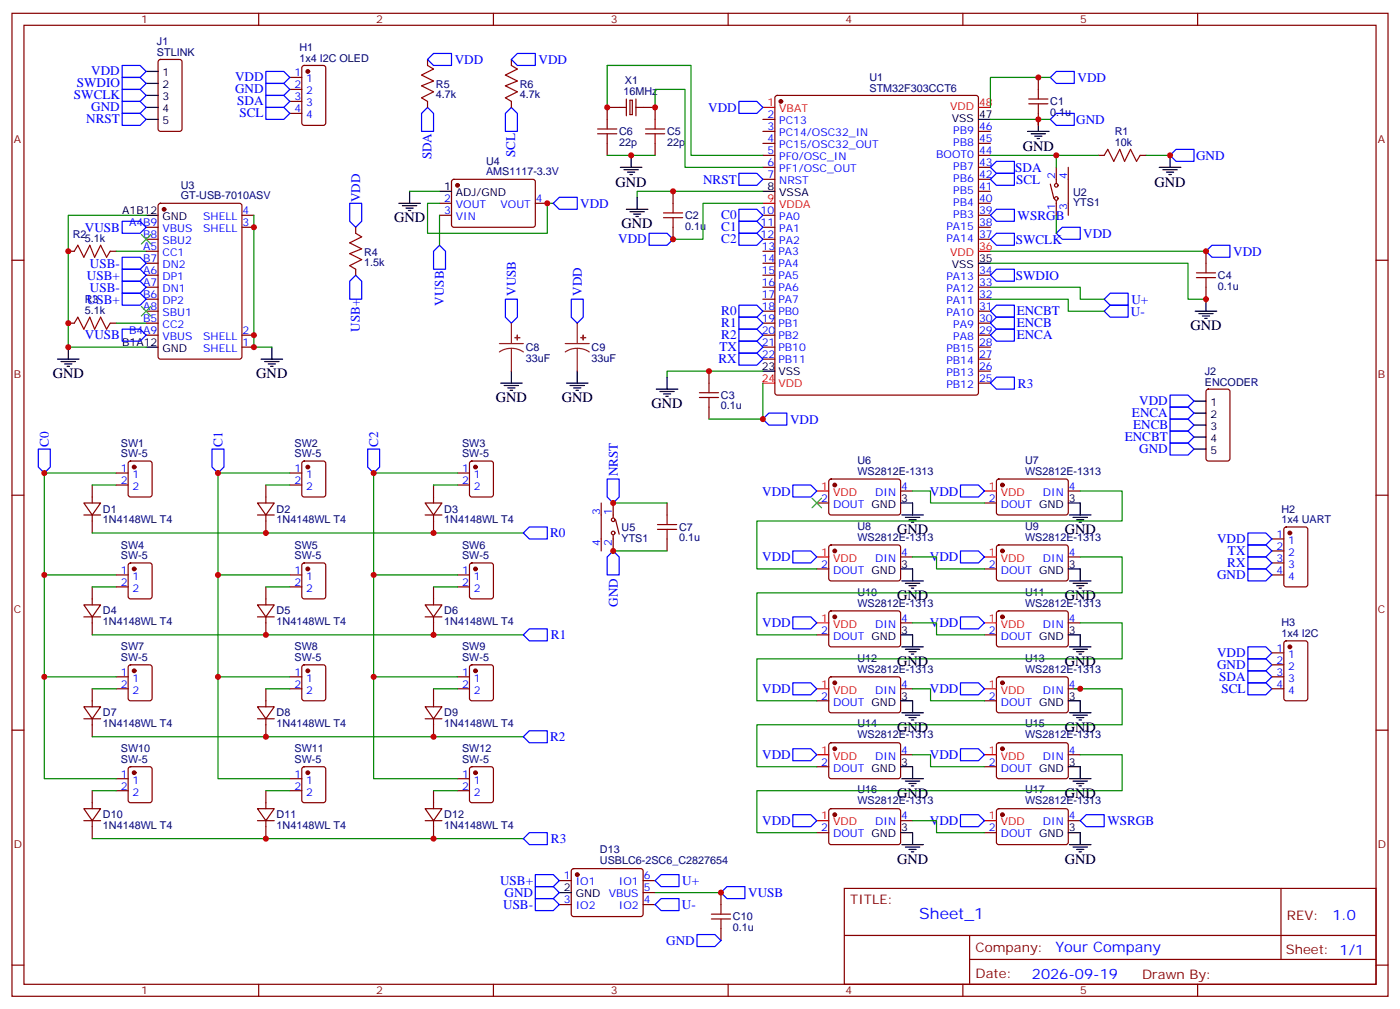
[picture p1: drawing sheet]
<svg xmlns="http://www.w3.org/2000/svg" width="412mm" height="297mm" viewBox="0 0 412 297" stroke-linecap="round" stroke-linejoin="round" font-family="sans-serif">
<g fill="none" stroke="#870000" stroke-width=".35">
<path d="M3.5 3.9h405.4v289.3h-405.4zM7.1 7.4h398.2v282.3h-398.2zM46.8 17.7l.5-.2h5.6l.7 .4v20.1l-.4 .6-5.9 .1-.7-.5v-20zM76.2 3.9v3.5M89.1 19.5l.5-.2h5.6l.7 .4 .1 16.5-.5 .6-5.9 .1-.6-.5-.1-16.4zM125.9 17.5v1.8M145.3 3.9v3.5M150.6 17.5v1.8M214.5 3.9v3.5M283.6 3.9v3.5M352.8 3.9v3.5M85.4 22.8h3.5"/>
<path d="M85.4 26.3h3.5M85.4 29.8h3.5M85.4 33.4h3.5M125.9 29.8v1.8M150.6 29.8v1.8M184.5 31.6h-5.6v3.5M184.5 29.1v5M185.6 29.5h.7v4.2h-.7zM187.3 31.6h5.7v3.5M187.3 29.1v5M224.7 35.1h3.5M224.7 38.7h3.5"/>
<path d="M228.5 28.3l.5-.2h58.5l.5 .2 .2 .5v86.8l-.2 .5-.5 .2h-58.5l-.5-.3-.3-.4v-86.8zM288.2 38.7h3.5M305.9 22.8v3.5M305.9 33.4v3.5M129.5 59.8h3.5M133.2 53l.5-.2h23.6l.4 .7-.1 13-.6 .4-23.6-.1-.4-.6v-12.7zM157.7 59.8h3.5M178.9 42.2v3.5M193 42.2v3.5M198.3 56.3v3.5M224.7 42.2h3.5M224.7 45.7h3.5"/>
<path d="M224.7 49.2h3.5M224.7 52.8h3.5M288.2 42.2h3.5M288.2 45.7h3.5M288.2 49.2h3.5M288.2 52.8h3.5M288.2 59.8h3.5M288.2 56.3h3.5M309.4 54.2l1 4.2M311.1 49.2v4.6M311.1 59.1v4.3M314.7 49.2v14.2"/>
<path d="M323.5 45.7h1.8M335.8 45.7h1.8M3.5 76.6h3.6M20.1 73.9h1.8M32.5 73.9h1.7M43 66.9h3.6M43 70.4h3.6M43 73.9h3.6M43 77.5h3.6M46.8 60l.5-.2h23.3l.6 .5 .1 44.7-.5 .6-23.5 .1-.7-.5v-44.7zM71.3 63.4h3.5M71.3 66.9h3.5"/>
<path d="M104.8 66.9v1.8M104.8 79.2v1.8M129.5 63.4h3.5M198.3 66.9v3.5M224.7 63.4h3.5M224.7 66.9h3.5M224.7 70.4h3.5M224.7 73.9h3.5M224.7 77.5h3.5M288.2 63.4h3.5M288.2 66.9h3.5M288.2 70.4h3.5"/>
<path d="M355.2 73.9v3.6M405.3 76.6h3.6M20.1 95.1h1.8M32.5 95.1h1.7M43 81h3.6M43 84.5h3.6M43 88.1h3.6M43 91.6h3.6M43 95.1h3.6M43 98.6h3.6M71.3 98.6h3.5M224.7 81h3.5"/>
<path d="M224.7 84.5h3.5M224.7 88.1h3.5M224.7 91.6h3.5M224.7 95.1h3.5M224.7 98.6h3.5M288.2 81h3.5M288.2 84.5h3.5M288.2 88.1h3.5M288.2 91.6h3.5M288.2 95.1h3.5M288.2 98.6h3.5M355.2 84.5v3.6"/>
<path d="M71.3 102.2h3.5M208.8 109.2v3.5M208.8 119.8v3.5M224.7 102.2h3.5M224.7 105.7h3.5M288.2 102.2h3.5M288.2 105.7h3.5M288.2 112.7h3.5M288.2 109.2h3.5M355.5 114.7l.5-.2h5.6l.6 .4 .1 20.1-.5 .6-5.8 .1-.7-.5-.1-20zM34.2 139.2h3.5M38 135.9l.5-.2h5.6l.6 .4 .1 9.5-.5 .6-5.8 .1-.7-.5-.1-9.4z"/>
<path d="M85.4 139.2h3.5M89.1 135.9l.5-.2h5.6l.7 .4 .1 9.5-.5 .6-5.9 .1-.6-.5-.1-9.4zM134.8 139.2h3.5M138.5 135.9l.5-.2h5.6l.7 .4v9.5l-.4 .6-5.9 .1-.7-.5v-9.4zM3.5 145.7h3.6M24.7 148h4.9l-2.4 3.6zM24.7 151.6h4.9M27.2 142.7v5.3M27.2 151.6v5.2M34.2 142.7h3.5M75.8 148h5l-2.5 3.6zM75.8 151.6h5"/>
<path d="M78.3 142.7v5.3M78.3 151.6v5.2M85.4 142.7h3.5M125.2 148h5l-2.5 3.6zM125.2 151.6h5M127.7 142.7v5.3M127.7 151.6v5.2M134.8 142.7h3.5M177.1 148v14.1M180.6 148v4.3M180.6 157.6v4.5M181.3 153l1.1 4.2"/>
<path d="M196.5 148v3.6M196.5 158.6v3.5M240.6 148h3.5M244.4 141.2l.4-.2h20.1l.4 .7-.1 9.4-.6 .5-20-.1-.5-.7v-9.1zM265.3 144.5h3.5M290 148h3.5M293.7 141.2l.5-.2h20l.5 .7-.1 9.4-.6 .5-20.1-.1-.4-.7v-9.1zM314.7 144.5h3.5M374.6 158.6h3.6M378.4 155.3l.5-.2h5.6l.7 .4v16.5l-.4 .7h-5.9l-.7-.4v-16.5zM405.3 145.7h3.6M24.7 178h4.9l-2.4 3.5z"/>
<path d="M27.2 172.7v5.3M34.2 169.2h3.5M34.2 172.7h3.5M38 165.9l.5-.2h5.6l.6 .4 .1 9.4-.5 .7h-5.8l-.7-.4-.1-9.4zM75.8 178h5l-2.5 3.5zM78.3 172.7v5.3M85.4 169.2h3.5M85.4 172.7h3.5M89.1 165.9l.5-.2h5.6l.7 .4 .1 9.4-.5 .7h-5.9l-.6-.4-.1-9.4zM125.2 178h5l-2.5 3.5zM127.7 172.7v5.3M134.8 169.2h3.5"/>
<path d="M134.8 172.7h3.5M138.5 165.9l.5-.2h5.6l.7 .4v9.4l-.4 .7h-5.9l-.7-.4v-9.4zM240.6 167.4h3.5M244.4 160.6l.4-.2h20.1l.4 .7-.1 9.4-.6 .5-20-.1-.5-.6v-9.2zM244.4 180l.4-.2h20.1l.4 .7-.1 9.4-.6 .5-20-.1-.5-.6v-9.2zM265.3 163.9h3.5M290 167.4h3.5M293.7 160.6l.5-.2h20l.5 .7-.1 9.4-.6 .5-20.1-.1-.4-.6v-9.2zM293.7 180l.5-.2h20l.5 .7-.1 9.4-.6 .5-20.1-.1-.4-.6v-9.2zM314.7 163.9h3.5M374.6 169.2h3.6M374.6 162.1h3.6"/>
<path d="M374.6 165.7h3.6M24.7 181.5h4.9M27.2 181.5v5.3M34.2 199.2h3.5M38 195.9l.5-.2h5.6l.6 .4 .1 9.4-.5 .7h-5.8l-.7-.4-.1-9.4zM75.8 181.5h5M78.3 181.5v5.3M85.4 199.2h3.5M89.1 195.9l.5-.2h5.6l.7 .4 .1 9.4-.5 .7h-5.9l-.6-.4-.1-9.4zM125.2 181.5h5M127.7 181.5v5.3M134.8 199.2h3.5"/>
<path d="M138.5 195.9l.5-.2h5.6l.7 .4v9.4l-.4 .7h-5.9l-.7-.4v-9.4zM240.6 186.8h3.5M244.4 199.4l.4-.2h20.1l.4 .7-.1 9.4-.6 .5-20-.1-.5-.6v-9.2zM265.3 183.3h3.5M290 186.8h3.5M293.7 199.4l.5-.2h20l.5 .7-.1 9.4-.6 .5-20.1-.1-.4-.6v-9.2zM314.7 183.3h3.5M374.6 199.2h3.6M374.6 192.1h3.6M374.6 195.7h3.6M378.4 188.8l.5-.2h5.6l.7 .4v16.5l-.4 .7h-5.9l-.7-.4v-16.5zM3.5 214.9h3.6"/>
<path d="M24.7 208h4.9l-2.4 3.5zM24.7 211.5h4.9M27.2 202.7v5.3M27.2 211.5v5.3M34.2 202.7h3.5M75.8 208h5l-2.5 3.5zM75.8 211.5h5M78.3 202.7v5.3M78.3 211.5v5.3M85.4 202.7h3.5M125.2 208h5l-2.5 3.5zM125.2 211.5h5"/>
<path d="M127.7 202.7v5.3M127.7 211.5v5.3M134.8 202.7h3.5M240.6 206.2h3.5M244.4 218.8l.4-.2h20.1l.4 .7-.1 9.4-.6 .5-20-.1-.5-.6v-9.2zM265.3 202.7h3.5M290 206.2h3.5M293.7 218.8l.5-.2h20l.5 .7-.1 9.4-.6 .5-20.1-.1-.4-.6v-9.2zM314.7 202.7h3.5M374.6 202.7h3.6M405.3 214.9h3.6M24.7 238h4.9l-2.4 3.5z"/>
<path d="M27.2 232.7v5.3M34.2 229.2h3.5M34.2 232.7h3.5M38 225.8l.5-.2h5.6l.6 .5 .1 9.4-.5 .7h-5.8l-.7-.4-.1-9.5zM75.8 238h5l-2.5 3.5zM78.3 232.7v5.3M85.4 229.2h3.5M85.4 232.7h3.5M89.1 225.8l.5-.2h5.6l.7 .5 .1 9.4-.5 .7h-5.9l-.6-.4-.1-9.5zM125.2 238h5l-2.5 3.5zM127.7 232.7v5.3M134.8 229.2h3.5"/>
<path d="M134.8 232.7h3.5M138.5 225.8l.5-.2h5.6l.7 .5v9.4l-.4 .7h-5.9l-.7-.4v-9.5zM240.6 225.6h3.5M244.4 238.2l.4-.2h20.1l.4 .7-.1 9.4-.6 .5-20-.1-.5-.6v-9.2zM265.3 222.1h3.5M290 225.6h3.5M293.7 238.2l.5-.2h20l.5 .7-.1 9.4-.6 .5-20.1-.1-.4-.6v-9.2zM314.7 222.1h3.5M24.7 241.5h4.9M27.2 241.5v5.3M75.8 241.5h5M78.3 241.5v5.3"/>
<path d="M125.2 241.5h5M127.7 241.5v5.3M164.7 259.2h3.6M168.5 255.8l.5-.2 20 .1 .4 .6v13l-.7 .4h-20l-.4-.7v-12.7zM189.4 259.2h3.6M240.6 245h3.5M265.3 241.5h3.5M290 245h3.5M314.7 241.5h3.5M164.7 266.2h3.6M189.4 266.2h3.6M189.4 262.7h3.6"/>
<path d="M212.4 262.7v3.5M212.4 273.3v3.5M248.7 261.4h156.6v28.3h-156.6zM248.7 275.3h156.5M285.6 275.3v14.1M377.3 261.5v20.8M3.5 284h3.6M76.2 289.7v3.5M145.3 289.7v3.5M214.5 289.7v3.5M283.6 289.7v3.5M285.6 282.3h119.6"/>
<path d="M352.8 289.7v3.5M405.3 284h3.6"/>
<circle cx="311.1" cy="54.5" r=".53"/>
<circle cx="311.1" cy="58.4" r=".53"/>
<circle cx="180.6" cy="156.8" r=".53"/>
<circle cx="180.6" cy="153" r=".53"/>
</g>
<g fill="#870000" stroke="#870000" stroke-width=".35">
<circle cx="230" cy="29.8" r=".53"/>
<circle cx="48.3" cy="61.6" r=".53"/>
<circle cx="134.8" cy="54.5" r=".53"/>
<circle cx="39.5" cy="137.4" r=".53"/>
<circle cx="90.7" cy="137.4" r=".53"/>
<circle cx="140.1" cy="137.4" r=".53"/>
<circle cx="39.5" cy="167.4" r=".53"/>
<circle cx="90.7" cy="167.4" r=".53"/>
<circle cx="140.1" cy="167.4" r=".53"/>
<circle cx="39.5" cy="197.4" r=".53"/>
<circle cx="90.7" cy="197.4" r=".53"/>
<circle cx="140.1" cy="197.4" r=".53"/>
<circle cx="39.5" cy="227.4" r=".53"/>
<circle cx="90.7" cy="227.4" r=".53"/>
<circle cx="140.1" cy="227.4" r=".53"/>
<circle cx="90.7" cy="21" r=".53"/>
<circle cx="245.9" cy="142.7" r=".53"/>
<circle cx="295.3" cy="142.7" r=".53"/>
<circle cx="245.9" cy="162.1" r=".53"/>
<circle cx="295.3" cy="162.1" r=".53"/>
<circle cx="245.9" cy="181.5" r=".53"/>
<circle cx="295.3" cy="181.5" r=".53"/>
<circle cx="245.9" cy="200.9" r=".53"/>
<circle cx="295.3" cy="200.9" r=".53"/>
<circle cx="245.9" cy="220.3" r=".53"/>
<circle cx="295.3" cy="220.3" r=".53"/>
<circle cx="245.9" cy="239.7" r=".53"/>
<circle cx="295.3" cy="239.7" r=".53"/>
<circle cx="170" cy="257.4" r=".53"/>
<circle cx="379.9" cy="156.8" r=".53"/>
<circle cx="379.9" cy="190.4" r=".53"/>
</g>
<g fill="none" stroke="#f00" stroke-width=".35">
<path d="M224.7 31.6h3.5M288.2 31.6h3.5M224.7 59.8h3.5M288.2 73.9h3.5M224.7 112.7h3.5M240.6 144.5h3.5M290 144.5h3.5M240.6 163.9h3.5M290 163.9h3.5M240.6 183.3h3.5M290 183.3h3.5M240.6 202.7h3.5"/>
<path d="M290 202.7h3.5M240.6 222.1h3.5M290 222.1h3.5M240.6 241.5h3.5M290 241.5h3.5"/>
</g>
<g fill="none" stroke="#000" stroke-width=".35">
<path d="M43 35.1h3.6M43 21h3.6M43 24.6h3.6M43 28.1h3.6M43 31.6h3.6M288.2 35.1h3.5M302.7 38.7h6.3M303.7 39.4h4.3M305.9 35.1v3.6M117.5 59.8h6.3M120.6 56.3v3.5M129.5 56.3h3.5"/>
<path d="M182.7 49.2h6.4M183.8 50h4.2M184.9 50.7h2.1M185.6 51.4h.7M185.9 45.7v3.5M187.7 58.1v3.5M224.7 56.3h3.5M304.8 40.1h2.1M305.5 40.8h.7M341.5 49.2h6.3M342.5 50h4.3M343.6 50.7h2.1"/>
<path d="M344.3 51.4h.7M344.7 45.7v3.5M43 63.4h3.6M118.5 60.5h4.3M119.6 61.2h2.1M120.3 61.9h.7M184.5 61.6h6.4M185.6 62.3h4.2M186.6 63h2.1M187.3 63.7h.7M288.2 77.5h3.5M352.1 91.6h6.3"/>
<path d="M353.1 92.3h4.3M354.2 93h2.1M354.9 93.7h.7M355.2 88.1v3.5M16.9 105.7h6.4M18 106.4h4.2M19 107.1h2.2M19.8 107.8h.7M20.1 102.2v3.5M43 102.2h3.6M76.9 105.7h6.4M78 106.4h4.2"/>
<path d="M79 107.1h2.1M79.7 107.8h.7M80.1 102.2v3.5M147.5 112.7h6.3M148.5 113.5h4.3M149.6 114.2h2.1M150.3 114.9h.7M150.6 109.2v3.5M166.9 112.7h6.3M167.9 113.5h4.3M169 114.2h2.1M169.7 114.9h.7"/>
<path d="M170 109.2v3.5M193.3 114.5h6.4M194.4 115.2h4.2M195.4 115.9h2.2M196.1 116.6h.7M196.5 111v3.5M224.7 109.2h3.5M351.7 118h3.5M351.7 121.6h3.5M351.7 125.1h3.5M351.7 128.6h3.5M351.7 132.2h3.5"/>
<path d="M265.3 148h3.5v3.6M265.6 151.6h6.4M266.7 152.3h4.2M267.8 153h2.1M268.5 153.7h.7M314.7 148h3.5v3.6M315 151.6h6.4M316.1 152.3h4.2M317.1 153h2.2M317.9 153.7h.7M265.3 167.4h3.5v3.6M265.6 171h6.4"/>
<path d="M266.7 171.7h4.2M267.8 172.4h2.1M268.5 173.1h.7M314.7 167.4h3.5v3.6M315 171h6.4M316.1 171.7h4.2M317.1 172.4h2.2M317.9 173.1h.7M265.3 186.8h3.5v3.6M265.6 190.4h6.4M266.7 191.1h4.2M267.8 191.8h2.1"/>
<path d="M268.5 192.5h.7M314.7 186.8h3.5v3.6M315 190.4h6.4M316.1 191.1h4.2M317.1 191.8h2.2M317.9 192.5h.7M265.3 206.2h3.5v3.6M265.6 209.8h6.4M266.7 210.5h4.2M267.8 211.2h2.1M268.5 211.9h.7M314.7 206.2h3.5v3.6"/>
<path d="M315 209.8h6.4M316.1 210.5h4.2M317.1 211.2h2.2M317.9 211.9h.7M265.3 225.6h3.5v3.6M265.6 229.2h6.4M266.7 229.9h4.2M267.8 230.6h2.1M268.5 231.3h.7M314.7 225.6h3.5v3.6M315 229.2h6.4M316.1 229.9h4.2"/>
<path d="M317.1 230.6h2.2M317.9 231.3h.7M265.3 245h3.5v3.6M265.6 248.6h6.4M266.7 249.3h4.2M267.8 250h2.1M268.5 250.7h.7M314.7 245h3.5v3.6M315 248.6h6.4M316.1 249.3h4.2M317.1 250h2.2M317.9 250.7h.7"/>
<path d="M164.7 262.7h3.6"/>
</g>
<g fill="none" stroke="#00f" stroke-width=".35">
<path d="M36 19.3h5.3l1.7 1.7-1.7 1.8h-5.3zM127.7 15.7h5.3v3.6h-5.3l-1.8-1.8zM152.4 15.7h5.3v3.6h-5.3l-1.8-1.8zM36 22.8h5.3l1.7 1.8-1.7 1.7h-5.3zM36 26.3h5.3l1.7 1.8-1.7 1.7h-5.3zM36 29.8h5.3l1.7 1.8-1.7 1.8h-5.3zM36 33.4h5.3l1.7 1.7-1.7 1.8h-5.3zM78.3 21h5.3l1.8 1.8-1.8 1.8h-5.3zM78.3 24.6h5.3l1.8 1.7-1.8 1.8h-5.3zM78.3 28.1h5.3l1.8 1.7-1.8 1.8h-5.3zM78.3 31.6h5.3l1.8 1.8-1.8 1.7h-5.3zM125.9 31.6l1.8 1.8v5.3h-3.5v-5.3z"/>
<path d="M150.6 31.6l1.8 1.8v5.3h-3.5v-5.3zM217.7 29.8h5.3l1.7 1.8-1.7 1.8h-5.3zM309.4 22.8l1.7-1.8h5.3v3.6h-5.3zM309.4 35.1l1.7-1.7h5.3v3.5h-5.3zM103 59.8h3.5v5.3l-1.7 1.8-1.8-1.8zM163 59.8l1.7-1.7h5.3v3.5h-5.3zM217.7 51h5.3l1.7 1.8-1.7 1.7h-5.3zM291.7 49.2l1.8-1.7h5.3v3.5h-5.3zM293.5 51h5.3v3.5h-5.3l-1.8-1.7zM344.7 45.7l1.7-1.7h5.3v3.5h-5.3zM36 79.2h5.3l1.7 1.8-1.7 1.8h-5.3zM36 65.1h5.3l1.7 1.8-1.7 1.8h-5.3z"/>
<path d="M36 75.7h5.3l1.7 1.8-1.7 1.7h-5.3zM129.5 72.2l1.7 1.7v5.3h-3.5v-5.3zM191.2 68.7h5.3l1.8 1.7-1.8 1.8h-5.3zM217.7 61.6h5.3l1.7 1.8-1.7 1.7h-5.3zM217.7 65.1h5.3l1.7 1.8-1.7 1.8h-5.3zM217.7 68.7h5.3l1.7 1.7-1.7 1.8h-5.3zM293.5 68.7h5.3v3.5h-5.3l-1.8-1.8zM293.5 61.6h5.3v3.5h-5.3l-1.8-1.7zM311.1 68.7l1.8-1.8h5.3v3.5h-5.3zM355.2 73.9l1.8-1.7h5.3v3.5h-5.3zM36 82.8h5.3l1.7 1.7-1.7 1.8h-5.3zM36 86.3h5.3l1.7 1.8-1.7 1.7h-5.3z"/>
<path d="M36 96.9h5.3l1.7 1.7-1.7 1.8h-5.3zM104.8 81l1.7 1.8v5.3h-3.5v-5.3zM148.9 88.1h3.5v5.2l-1.8 1.8-1.7-1.8zM168.3 88.1h3.5v5.2l-1.8 1.8-1.7-1.8zM217.7 89.8h5.3l1.7 1.8-1.7 1.7h-5.3zM217.7 93.3h5.3l1.7 1.8-1.7 1.8h-5.3zM217.7 96.9h5.3l1.7 1.7-1.7 1.8h-5.3zM291.7 81l1.8-1.8h5.3v3.6h-5.3zM291.7 98.6l1.8-1.7h5.3v3.5h-5.3zM291.7 91.6l1.8-1.8h5.3v3.5h-5.3zM293.5 93.3h5.3v3.6h-5.3l-1.8-1.8zM325.3 88.1l1.7-1.8h5.3v3.5h-5.3z"/>
<path d="M325.3 91.6l1.7-1.8h5.3v3.5h-5.3zM217.7 100.4h5.3l1.7 1.8-1.7 1.7h-5.3zM217.7 103.9h5.3l1.7 1.8-1.7 1.8h-5.3zM291.7 112.7l1.8-1.7h5.3v3.5h-5.3zM344.7 119.8h5.3l1.7 1.8-1.7 1.7h-5.3zM344.7 116.3h5.3l1.7 1.7-1.7 1.8h-5.3zM11.3 132.2h3.5v5.2l-1.7 1.8-1.8-1.8zM62.4 132.2h3.6v5.2l-1.8 1.8-1.8-1.8zM108.3 132.2h3.5v5.2l-1.7 1.8-1.8-1.8zM224.7 123.3l1.8-1.7h5.3v3.5h-5.3zM344.7 123.3h5.3l1.7 1.8-1.7 1.8h-5.3zM344.7 126.9h5.3l1.7 1.7-1.7 1.8h-5.3z"/>
<path d="M344.7 130.4h5.3l1.7 1.8-1.7 1.7h-5.3zM154.2 156.8l1.7-1.7h5.3v3.5h-5.3zM178.9 141h3.5v5.3l-1.8 1.7-1.7-1.7zM233.5 142.7h5.3l1.8 1.8-1.8 1.8h-5.3zM282.9 142.7h5.3l1.8 1.8-1.8 1.8h-5.3zM367.6 156.8h5.3l1.7 1.8-1.7 1.8h-5.3zM180.6 162.1l1.8 1.8v5.3h-3.5v-5.3zM233.5 162.1h5.3l1.8 1.8-1.8 1.8h-5.3zM282.9 162.1h5.3l1.8 1.8-1.8 1.8h-5.3zM367.6 160.4h5.3l1.7 1.7-1.7 1.8h-5.3zM367.6 163.9h5.3l1.7 1.8-1.7 1.7h-5.3zM367.6 167.4h5.3l1.7 1.8-1.7 1.8h-5.3z"/>
<path d="M154.2 186.8l1.7-1.7h5.3v3.5h-5.3zM233.5 181.5h5.3l1.8 1.8-1.8 1.8h-5.3zM282.9 181.5h5.3l1.8 1.8-1.8 1.8h-5.3zM367.6 197.4h5.3l1.7 1.8-1.7 1.7h-5.3zM367.6 193.9h5.3l1.7 1.8-1.7 1.7h-5.3zM367.6 190.4h5.3l1.7 1.7-1.7 1.8h-5.3zM154.2 216.8l1.7-1.7h5.3v3.5h-5.3zM233.5 200.9h5.3l1.8 1.8-1.8 1.8h-5.3zM282.9 200.9h5.3l1.8 1.8-1.8 1.8h-5.3zM367.6 200.9h5.3l1.7 1.8-1.7 1.8h-5.3zM233.5 220.3h5.3l1.8 1.8-1.8 1.8h-5.3zM233.5 239.7h5.3l1.8 1.8-1.8 1.8h-5.3z"/>
<path d="M282.9 220.3h5.3l1.8 1.8-1.8 1.8h-5.3zM282.9 239.7h5.3l1.8 1.8-1.8 1.8h-5.3zM154.2 246.8l1.7-1.8h5.3v3.6h-5.3zM157.7 257.4h5.3l1.7 1.8-1.7 1.7h-5.3zM194.7 257.4h5.3v3.5h-5.3l-1.7-1.7zM318.2 241.5l1.8-1.8h5.3v3.6h-5.3zM157.7 264.4h5.3l1.7 1.8-1.7 1.8h-5.3zM157.7 260.9h5.3l1.7 1.8-1.7 1.7h-5.3zM193 266.2l1.7-1.8h5.3v3.6h-5.3zM205.3 275h5.3l1.8 1.8-1.8 1.8h-5.3zM214.1 260.9h5.3v3.5h-5.3l-1.7-1.7z"/>
</g>
<g fill="none" stroke="#008700" stroke-width=".35">
<path d="M178.9 31.6v-12.3h24.7v26.4h21.1M193 31.6v-5.3h8.8v22.9h22.9M291.7 35.1h17.7M309.4 22.8h-17.7v8.8M120.6 56.3h8.9M129.5 59.8h-3.6v8.9h35.3v-8.9h1.8M178.9 45.7h14.1M224.7 56.3h-37v1.8M224.7 59.8h-17.6v10.6h-8.8M291.7 45.7h31.8M311.1 45.7v3.5M337.6 45.7h7.1"/>
<path d="M34.2 73.9h8.8M43 63.4h-22.9v38.8h22.9M74.8 63.4v38.8h5.3M129.5 63.4v8.8M291.7 77.5h58.3v10.6h5.2M291.7 73.9h63.5M311.1 63.4v5.3M34.2 95.1h8.8M291.7 88.1h23v3.5h10.6M291.7 84.5h26.5v3.6h7.1M224.7 109.2h-28.2v1.8M224.7 112.7v10.6h-15.9"/>
<path d="M34.2 139.2h-21.1v30h21.1M85.4 139.2h-21.2v30M134.8 139.2h-24.7v30h24.7M27.2 156.8h127M27.2 142.7h7M78.3 142.7h7.1M127.7 142.7h7.1M180.6 148h15.9M268.8 144.5h5.3v3.5h15.9M318.2 144.5h12.4v8.8h-107.6v14.1h17.6M13.1 169.2v30h21.1M27.2 172.7h7"/>
<path d="M78.3 172.7h7.1M85.4 169.2h-21.2v30M110.1 169.2v30h24.7M127.7 172.7h7.1M180.6 162.1h15.9M268.8 163.9h7.1v3.5h14.1M318.2 163.9h12.4v10.6h-107.6v12.3h17.6M13.1 199.2v30h21.1M27.2 186.8h127M85.4 199.2h-21.2v30h21.2M110.1 199.2v30h24.7M268.8 183.3h7.1v3.5h14.1"/>
<path d="M318.2 183.3h12.4v10.6h-107.6v12.3h17.6M27.2 216.8h127M27.2 202.7h7M78.3 202.7h7.1M127.7 202.7h7.1M268.8 202.7h5.3v3.5h15.9M316.4 202.7h14.2v10.6h-107.6v12.3h17.6M27.2 232.7h7M78.3 232.7h7.1M127.7 232.7h7.1M268.8 222.1h5.3v3.5h15.9M318.2 222.1h12.4v10.6h-107.6v12.3h17.6"/>
<path d="M27.2 246.8h127M268.8 241.5h7.1v3.5h14.1M193 262.7h19.4"/>
</g>
<g fill="none" stroke="#a10000" stroke-width=".35">
<path d="M125.9 19.3l1.8 1-3.5 1.8 3.5 1.7-3.5 1.5 3.5 1.7-3.5 1.8 1.7 1M150.6 19.3l1.8 1-3.5 1.8 3.5 1.7-3.5 1.5 3.5 1.7-3.5 1.8 1.7 1M176 39.4h5.7M176 38h5.7M178.9 35.1v2.9M178.9 39.4v2.8M190.1 39.4h5.7M190.1 38h5.7M193 35.1v2.9M193 39.4v2.8M303 30.6h5.7M303 29.1h5.7"/>
<path d="M305.9 26.3v2.8M305.9 30.6v2.8M198.3 59.8v2.9M325.3 45.7l1-1.7 1.8 3.5 1.7-3.5 1.5 3.5 1.7-3.5 1.8 3.5 1-1.8M21.9 73.9l1-1.7 1.8 3.5 1.8-3.5 1.4 3.5 1.7-3.5 1.8 3.5 1.1-1.8M104.8 68.7l1.7 1-3.5 1.8 3.5 1.7-3.5 1.4 3.5 1.8-3.5 1.8 1.8 1M195.4 64.1h5.7M195.4 62.7h5.7M198.3 64.1v2.8M355.2 77.5v2.8M21.9 95.1l1-1.8 1.8 3.6 1.8-3.6 1.4 3.6 1.7-3.6 1.8 3.6 1.1-1.8M352.4 81.7h5.7"/>
<path d="M352.4 80.3h5.7M355.2 81.7v2.8M206 117h5.7M206 115.6h5.7M208.8 112.7v2.9M208.8 117v2.8M193.7 155.8h5.6M193.7 154.4h5.6M196.5 151.6v2.8M196.5 155.8v2.8M209.5 270.4h5.7M209.5 269h5.7"/>
<path d="M212.4 266.2v2.8M212.4 270.4v2.9"/>
</g>
<path d="M41.6 69l2.8 2.8M44.4 69l-2.8 2.8M41.6 90.2l2.8 2.8M44.4 90.2l-2.8 2.8M239.2 146.6l2.8 2.8M242 146.6l-2.8 2.8" fill="none" stroke="#3c3" stroke-width=".35"/>
<path d="M150.6 95.1v6M170 95.1v6M147.1 101.1h7.1M150.6 102.5l-1.8 .3-1.7 .8M150.6 102.5l1.9 .3 1.7 .8M150.6 102.5v6.7M166.5 101.1h7.1M170 102.5l-1.8 .3-1.7 .8M170 102.5l1.9 .3 1.7 .8M170 102.5v6.7" fill="none" stroke="#8c2424" stroke-width=".35"/>
<g fill="#8c2424" stroke="#8c2424" stroke-width=".35">
<path d="M151.7 99.3l1.4 .1z"/>
<path d="M152.4 98.6v1.4z"/>
<path d="M171.1 99.3l1.4 .1z"/>
<path d="M171.8 98.6v1.4z"/>
</g>
<g fill="#c00">
<circle cx="355.2" cy="88.1" r=".88"/>
<circle cx="305.9" cy="22.8" r=".88"/>
<circle cx="311.2" cy="45.7" r=".88"/>
<circle cx="74.8" cy="102.2" r=".88"/>
<circle cx="74.8" cy="66.9" r=".88"/>
<circle cx="74.8" cy="98.6" r=".88"/>
<circle cx="20.1" cy="73.9" r=".88"/>
<circle cx="20.1" cy="95.1" r=".88"/>
<circle cx="20.1" cy="102.2" r=".88"/>
<circle cx="161.2" cy="59.8" r=".88"/>
<circle cx="305.9" cy="35.1" r=".88"/>
<circle cx="208.8" cy="109.2" r=".88"/>
<circle cx="198.3" cy="56.3" r=".88"/>
<circle cx="78.3" cy="156.8" r=".88"/>
<circle cx="78.3" cy="186.8" r=".88"/>
<circle cx="78.3" cy="216.8" r=".88"/>
<circle cx="78.3" cy="246.8" r=".88"/>
<circle cx="127.7" cy="156.8" r=".88"/>
<circle cx="127.7" cy="186.8" r=".88"/>
<circle cx="127.7" cy="216.8" r=".88"/>
<circle cx="127.7" cy="246.8" r=".88"/>
<circle cx="110.1" cy="169.2" r=".88"/>
<circle cx="110.1" cy="199.2" r=".88"/>
<circle cx="64.2" cy="199.2" r=".88"/>
<circle cx="64.2" cy="169.2" r=".88"/>
<circle cx="13.1" cy="169.2" r=".88"/>
<circle cx="13.1" cy="199.2" r=".88"/>
<circle cx="110.1" cy="139.2" r=".88"/>
<circle cx="64.2" cy="139.2" r=".88"/>
<circle cx="13.1" cy="139.2" r=".88"/>
<circle cx="198.3" cy="70.4" r=".88"/>
<circle cx="224.7" cy="123.3" r=".88"/>
<circle cx="355.2" cy="73.9" r=".88"/>
<circle cx="344.7" cy="45.7" r=".88"/>
<circle cx="193" cy="31.6" r=".88"/>
<circle cx="178.9" cy="31.6" r=".88"/>
<circle cx="185.9" cy="45.7" r=".88"/>
<circle cx="180.6" cy="162.1" r=".88"/>
<circle cx="180.6" cy="148" r=".88"/>
<circle cx="318.2" cy="202.7" r=".88"/>
<circle cx="212.4" cy="262.7" r=".88"/>
</g>
<text font-size="4.6" fill="#00f" x="270.8" y="270.5">Sheet_1</text>
<g font-size="4.2">
<text x="301.3" y="44.3">GND</text>
<text x="181.3" y="54.9">GND</text>
<text x="340.1" y="54.9">GND</text>
<text x="116.1" y="65.5">GND</text>
<text x="183.1" y="67.2">GND</text>
<text x="350.7" y="97.2">GND</text>
<text x="15.5" y="111.3">GND</text>
<text x="75.5" y="111.3">GND</text>
<text x="146" y="118.4">GND</text>
<text x="165.5" y="118.4">GND</text>
<text x="191.9" y="120.2">GND</text>
<text x="264.2" y="157.2">GND</text>
<text x="313.6" y="157.2">GND</text>
<text x="264.2" y="176.6">GND</text>
<text x="313.6" y="176.6">GND</text>
<text x="264.2" y="196">GND</text>
<text x="313.6" y="196">GND</text>
<text x="264.2" y="215.4">GND</text>
<text x="313.6" y="215.4">GND</text>
<text x="264.2" y="234.8">GND</text>
<text x="313.6" y="234.8">GND</text>
<text x="264.2" y="254.2">GND</text>
<text x="313.6" y="254.2">GND</text>
</g>
<g font-size="4.2" fill="#00f">
<text x="392.5" y="270.7">1.0</text>
<text x="310.9" y="280.3">Your Company</text>
<text x="304" y="288.1">2026-09-19</text>
</g>
<g font-size="3.9" fill="#00f">
<text x="26.9" y="22.2">VDD</text>
<text x="69.2" y="24">VDD</text>
<text x="134" y="18.8">VDD</text>
<text x="158.6" y="18.8">VDD</text>
<text x="21.8" y="29.2">SWCLK</text>
<text x="22.6" y="25.7">SWDIO</text>
<text x="69.2" y="27.5">GND</text>
<text x="317.4" y="24.1">VDD</text>
<text x="26.9" y="32.8">GND</text>
<text x="69.9" y="31">SDA</text>
<text x="70.5" y="34.5">SCL</text>
<text x="208.6" y="32.9">VDD</text>
<text x="25.4" y="36.3">NRST</text>
<text x="317" y="36.4">GND</text>
<text x="127.1" y="46.9" transform="rotate(-90 127.1 46.9)">SDA</text>
<text x="151.8" y="46.3" transform="rotate(-90 151.8 46.3)">SCL</text>
<text x="352.3" y="47">GND</text>
<text x="299" y="50.6">SDA</text>
<text x="106.1" y="59.5" transform="rotate(-90 106.1 59.5)">VDD</text>
<text x="207.1" y="54">NRST</text>
<text x="299.3" y="54.1">SCL</text>
<text x="170.9" y="61.1">VDD</text>
<text x="212.5" y="64.5">C0</text>
<text x="299.8" y="64.8">WSRGB</text>
<text x="25" y="68.2">VUSB</text>
<text x="182.1" y="71.6">VDD</text>
<text x="212.5" y="68.1">C1</text>
<text x="212.5" y="71.6">C2</text>
<text x="299.2" y="71.8">SWCLK</text>
<text x="319.1" y="69.9">VDD</text>
<text x="363.3" y="75.2">VDD</text>
<text x="25.6" y="82.3">USB+</text>
<text x="26.5" y="78.7">USB-</text>
<text x="299.2" y="82.4">SWDIO</text>
<text x="25.6" y="89.3">USB+</text>
<text x="26.5" y="85.8">USB-</text>
<text x="130.7" y="90" transform="rotate(-90 130.7 90)">VUSB</text>
<text x="151.9" y="87.1" transform="rotate(-90 151.9 87.1)">VUSB</text>
<text x="171.3" y="87.1" transform="rotate(-90 171.3 87.1)">VDD</text>
<text x="333.3" y="89.4">U+</text>
<text x="212.5" y="92.7">R0</text>
<text x="299.5" y="92.8">ENCBT</text>
<text x="333.1" y="93">U-</text>
<text x="25" y="99.9">VUSB</text>
<text x="106" y="97.7" transform="rotate(-90 106 97.7)">USB+</text>
<text x="212.5" y="96.3">R1</text>
<text x="212.5" y="99.8">R2</text>
<text x="299.5" y="99.9">ENCA</text>
<text x="299.5" y="96.4">ENCB</text>
<text x="211.6" y="106.9">RX</text>
<text x="211.9" y="103.4">TX</text>
<text x="299.9" y="114.1">R3</text>
<text x="335.6" y="119.3">VDD</text>
<text x="232.7" y="124.6">VDD</text>
<text x="333.4" y="122.8">ENCA</text>
<text x="14.4" y="131.6" transform="rotate(-90 14.4 131.6)">C0</text>
<text x="65.5" y="131.6" transform="rotate(-90 65.5 131.6)">C1</text>
<text x="111.4" y="131.6" transform="rotate(-90 111.4 131.6)">C2</text>
<text x="331.3" y="129.9">ENCBT</text>
<text x="333.8" y="126.3">ENCB</text>
<text x="335.6" y="133.4">GND</text>
<text x="182" y="140.2" transform="rotate(-90 182 140.2)">NRST</text>
<text x="224.5" y="145.8">VDD</text>
<text x="273.9" y="145.8">VDD</text>
<text x="162" y="158.2">R0</text>
<text x="358.5" y="159.9">VDD</text>
<text x="224.5" y="165.2">VDD</text>
<text x="273.9" y="165.2">VDD</text>
<text x="361.5" y="166.9">RX</text>
<text x="361.7" y="163.4">TX</text>
<text x="358.5" y="170.4">GND</text>
<text x="182" y="178.6" transform="rotate(-90 182 178.6)">GND</text>
<text x="224.5" y="184.6">VDD</text>
<text x="273.9" y="184.6">VDD</text>
<text x="162.3" y="188.1">R1</text>
<text x="358.5" y="196.8">GND</text>
<text x="358.5" y="193.3">VDD</text>
<text x="359.2" y="200.3">SDA</text>
<text x="359.8" y="203.9">SCL</text>
<text x="224.5" y="204">VDD</text>
<text x="273.9" y="204">VDD</text>
<text x="162" y="218.1">R2</text>
<text x="224.5" y="223.4">VDD</text>
<text x="273.9" y="223.4">VDD</text>
<text x="224.5" y="242.8">VDD</text>
<text x="273.9" y="242.8">VDD</text>
<text x="326.2" y="242.9">WSRGB</text>
<text x="162.3" y="248.1">R3</text>
<text x="147.3" y="260.4">USB+</text>
<text x="201" y="260.5">U+</text>
<text x="148.2" y="267.5">USB-</text>
<text x="148.6" y="264">GND</text>
<text x="200.9" y="267.6">U-</text>
<text x="220.4" y="264">VUSB</text>
<text x="196.3" y="278.2">GND</text>
</g>
<g font-size="3.9" fill="#800">
<text x="250.5" y="266">TITLE:</text>
<text x="379.1" y="270.7">REV:</text>
<text x="287.4" y="280.2">Company:</text>
<text x="378.7" y="280.8">Sheet: 1/1</text>
<text x="287.4" y="287.9">Date:</text>
<text x="336.4" y="288">Drawn By:</text>
</g>
<g font-size="3.2" fill="#800">
<text x="41.6" y="6.9">1</text>
<text x="110.8" y="6.9">2</text>
<text x="179.9" y="6.9">3</text>
<text x="249.1" y="6.9">4</text>
<text x="318.2" y="6.9">5</text>
<text x="4.1" y="42">A</text>
<text x="405.9" y="42">A</text>
<text x="4.1" y="111.2">B</text>
<text x="405.9" y="111.2">B</text>
<text x="4.1" y="180.3">C</text>
<text x="405.9" y="180.3">C</text>
<text x="4.1" y="249.4">D</text>
<text x="405.9" y="249.4">D</text>
<text x="41.6" y="292.7">1</text>
<text x="110.8" y="292.7">2</text>
<text x="179.9" y="292.7">3</text>
<text x="249.1" y="292.7">4</text>
<text x="318.2" y="292.7">5</text>
</g>
<g font-size="3.2" fill="#000080">
<text x="46.2" y="16.4">STLINK</text>
<text x="46.2" y="13.3">J1</text>
<text x="88.2" y="15">H1</text>
<text x="88.2" y="18.2">1x4 I2C OLED</text>
<text x="256.1" y="23.8">U1</text>
<text x="128.4" y="28.9">4.7k</text>
<text x="128.4" y="25.8">R5</text>
<text x="153.1" y="28.9">4.7k</text>
<text x="153.1" y="25.8">R6</text>
<text x="183.7" y="28.1">16MHz</text>
<text x="184.1" y="24.9">X1</text>
<text x="256.1" y="27">STM32F303CCT6</text>
<text x="309.4" y="34.1">0.1u</text>
<text x="309.4" y="30.9">C1</text>
<text x="182.4" y="39.7">C6</text>
<text x="196.5" y="39.7">C5</text>
<text x="328.4" y="39.9">R1</text>
<text x="182.4" y="42.9">22p</text>
<text x="196.5" y="42.9">22p</text>
<text x="328.4" y="42.9">10k</text>
<text x="143.2" y="51.5">AMS1117-3.3V</text>
<text x="143.2" y="48.5">U4</text>
<text x="53.2" y="58.6">GT-USB-7010ASV</text>
<text x="53.2" y="55.5">U3</text>
<text x="316.1" y="57.6">U2</text>
<text x="201.8" y="64.4">C2</text>
<text x="316.1" y="60.6">YTS1</text>
<text x="21.5" y="69.9">R2</text>
<text x="25" y="71.1">5.1k</text>
<text x="201.8" y="67.6">0.1u</text>
<text x="107.2" y="75.2">R4</text>
<text x="107.2" y="78.2">1.5k</text>
<text x="358.8" y="82.1">C4</text>
<text x="25" y="89.3">R3</text>
<text x="358.8" y="85.2">0.1u</text>
<text x="25" y="92.3">5.1k</text>
<text x="154.9" y="106.5">33uF</text>
<text x="154.9" y="103.3">C8</text>
<text x="174.3" y="106.5">33uF</text>
<text x="174.3" y="103.3">C9</text>
<text x="354.9" y="113.5">ENCODER</text>
<text x="354.9" y="110.3">J2</text>
<text x="212.4" y="117.3">C3</text>
<text x="212.4" y="120.5">0.1u</text>
<text x="35.6" y="131.4">SW1</text>
<text x="86.7" y="131.4">SW2</text>
<text x="136.1" y="131.4">SW3</text>
<text x="35.6" y="134.6">SW-5</text>
<text x="86.7" y="134.6">SW-5</text>
<text x="136.1" y="134.6">SW-5</text>
<text x="252.6" y="136.5">U6</text>
<text x="302" y="136.5">U7</text>
<text x="252.6" y="139.7">WS2812E-1313</text>
<text x="302" y="139.7">WS2812E-1313</text>
<text x="30.3" y="154">1N4148WL T4</text>
<text x="30.3" y="150.8">D1</text>
<text x="81.5" y="154">1N4148WL T4</text>
<text x="81.5" y="150.8">D2</text>
<text x="130.9" y="154">1N4148WL T4</text>
<text x="130.9" y="150.8">D3</text>
<text x="252.6" y="155.9">U8</text>
<text x="302" y="155.9">U9</text>
<text x="377.5" y="154">1x4 UART</text>
<text x="377.5" y="150.8">H2</text>
<text x="35.6" y="161.4">SW4</text>
<text x="86.7" y="161.4">SW5</text>
<text x="136.1" y="161.4">SW6</text>
<text x="183.1" y="159.4">YTS1</text>
<text x="183.1" y="156.2">U5</text>
<text x="200" y="159.3">0.1u</text>
<text x="200" y="156.1">C7</text>
<text x="252.6" y="159.1">WS2812E-1313</text>
<text x="302" y="159.1">WS2812E-1313</text>
<text x="35.6" y="164.6">SW-5</text>
<text x="86.7" y="164.6">SW-5</text>
<text x="136.1" y="164.6">SW-5</text>
<text x="252.6" y="178.5">WS2812E-1313</text>
<text x="252.6" y="175.3">U10</text>
<text x="302" y="178.5">WS2812E-1313</text>
<text x="302" y="175.3">U11</text>
<text x="30.3" y="184">1N4148WL T4</text>
<text x="30.3" y="180.8">D4</text>
<text x="81.5" y="184">1N4148WL T4</text>
<text x="81.5" y="180.8">D5</text>
<text x="130.9" y="184">1N4148WL T4</text>
<text x="130.9" y="180.8">D6</text>
<text x="377.5" y="184.4">H3</text>
<text x="35.6" y="191.4">SW7</text>
<text x="86.7" y="191.4">SW8</text>
<text x="136.1" y="191.4">SW9</text>
<text x="377.5" y="187.5">1x4 I2C</text>
<text x="35.6" y="194.6">SW-5</text>
<text x="86.7" y="194.6">SW-5</text>
<text x="136.1" y="194.6">SW-5</text>
<text x="252.6" y="197.9">WS2812E-1313</text>
<text x="252.6" y="194.7">U12</text>
<text x="302" y="197.9">WS2812E-1313</text>
<text x="302" y="194.7">U13</text>
<text x="30.3" y="214">1N4148WL T4</text>
<text x="30.3" y="210.8">D7</text>
<text x="81.5" y="214">1N4148WL T4</text>
<text x="81.5" y="210.8">D8</text>
<text x="130.9" y="214">1N4148WL T4</text>
<text x="130.9" y="210.8">D9</text>
<text x="252.6" y="214.1">U14</text>
<text x="302" y="214.1">U15</text>
<text x="35.6" y="221.4">SW10</text>
<text x="86.7" y="221.4">SW11</text>
<text x="136.1" y="221.4">SW12</text>
<text x="252.6" y="217.3">WS2812E-1313</text>
<text x="302" y="217.3">WS2812E-1313</text>
<text x="35.6" y="224.6">SW-5</text>
<text x="86.7" y="224.6">SW-5</text>
<text x="136.1" y="224.6">SW-5</text>
<text x="252.6" y="233.5">U16</text>
<text x="302" y="233.5">U17</text>
<text x="252.6" y="236.7">WS2812E-1313</text>
<text x="302" y="236.7">WS2812E-1313</text>
<text x="30.3" y="244">1N4148WL T4</text>
<text x="30.3" y="240.8">D10</text>
<text x="81.5" y="244">1N4148WL T4</text>
<text x="81.5" y="240.8">D11</text>
<text x="130.9" y="244">1N4148WL T4</text>
<text x="130.9" y="240.8">D12</text>
<text x="176.7" y="251.1">D13</text>
<text x="176.7" y="254.4">USBLC6-2SC6_C2827654</text>
<text x="215.9" y="274">0.1u</text>
<text x="215.9" y="270.8">C10</text>
</g>
<g font-size="3.2">
<text x="47.9" y="22.4">1</text>
<text x="47.9" y="26">2</text>
<text x="47.9" y="29.5">3</text>
<text x="47.9" y="33">4</text>
<text x="280.4" y="35.8">VSS</text>
<text x="288.4" y="34.8">47</text>
<text x="47.9" y="36.5">5</text>
<text x="130.8" y="56">1</text>
<text x="134.3" y="57.7">ADJ/GND</text>
<text x="226.1" y="56">8</text>
<text x="229.6" y="57.7">VSSA</text>
<text x="36" y="63">A1B12</text>
<text x="47.9" y="64.8">GND</text>
<text x="288.4" y="77.1">35</text>
<text x="280.4" y="78.9">VSS</text>
<text x="36" y="101.8">B1A12</text>
<text x="47.9" y="103.6">GND</text>
<text x="224.4" y="108.9">23</text>
<text x="229.3" y="110.3">VSS</text>
<text x="356.6" y="119.5">1</text>
<text x="356.6" y="123">2</text>
<text x="356.6" y="126.5">3</text>
<text x="356.6" y="130">4</text>
<text x="356.6" y="133.6">5</text>
<text x="265.5" y="147.7">3</text>
<text x="314.9" y="147.7">3</text>
<text x="265.5" y="167.1">3</text>
<text x="314.9" y="167.1">3</text>
<text x="265.5" y="186.5">3</text>
<text x="314.9" y="186.5">3</text>
<text x="265.5" y="205.9">3</text>
<text x="314.9" y="205.9">3</text>
<text x="265.5" y="225.3">3</text>
<text x="314.9" y="225.3">3</text>
<text x="265.5" y="244.7">3</text>
<text x="314.9" y="244.7">3</text>
<text x="166.1" y="262.3">2</text>
<text x="169.6" y="264.1">GND</text>
</g>
<g font-size="3.2" fill="#00f">
<text x="86.7" y="22.4">1</text>
<text x="86.7" y="26">2</text>
<text x="86.7" y="29.5">3</text>
<text x="90.2" y="24.2">1</text>
<text x="90.2" y="27.7">2</text>
<text x="86.7" y="33">4</text>
<text x="90.2" y="31.3">3</text>
<text x="90.2" y="34.8">4</text>
<text x="226.1" y="34.8">2</text>
<text x="226.1" y="38.3">3</text>
<text x="226.1" y="41.8">4</text>
<text x="229.6" y="36.5">PC13</text>
<text x="229.6" y="40.1">PC14/OSC32_IN</text>
<text x="280.8" y="39.4">PB9</text>
<text x="288.4" y="41.8">45</text>
<text x="288.4" y="38.3">46</text>
<text x="226.1" y="45.4">5</text>
<text x="229.6" y="43.6">PC15/OSC32_OUT</text>
<text x="229.6" y="47.1">PF0/OSC_IN</text>
<text x="275.8" y="46.4">BOOT0</text>
<text x="280.8" y="42.9">PB8</text>
<text x="288.4" y="45.4">44</text>
<text x="226.1" y="48.9">6</text>
<text x="226.1" y="52.4">7</text>
<text x="229.6" y="50.7">PF1/OSC_OUT</text>
<text x="280.8" y="53.5">PB6</text>
<text x="280.8" y="50">PB7</text>
<text x="288.4" y="52.4">42</text>
<text x="288.4" y="48.9">43</text>
<text x="310.8" y="52.8" transform="rotate(-90 310.8 52.8)">2</text>
<text x="314.3" y="52.8" transform="rotate(-90 314.3 52.8)">4</text>
<text x="130.8" y="59.5">2</text>
<text x="157.9" y="59.5">4</text>
<text x="229.6" y="54.2">NRST</text>
<text x="280.8" y="57">PB5</text>
<text x="288.4" y="59.5">40</text>
<text x="288.4" y="56">41</text>
<text x="59.9" y="64.8">SHELL</text>
<text x="71.4" y="63">4</text>
<text x="130.8" y="63">3</text>
<text x="134.3" y="61.2">VOUT</text>
<text x="134.3" y="64.8">VIN</text>
<text x="147.4" y="61.2">VOUT</text>
<text x="224" y="63">10</text>
<text x="229.6" y="64.8">PA0</text>
<text x="280.8" y="64.1">PB3</text>
<text x="280.8" y="60.5">PB4</text>
<text x="288.4" y="63">39</text>
<text x="310.8" y="61.8" transform="rotate(-90 310.8 61.8)">1</text>
<text x="314.3" y="61.8" transform="rotate(-90 314.3 61.8)">3</text>
<text x="38" y="66.5">A4B9</text>
<text x="42.2" y="70.1">B8</text>
<text x="47.9" y="71.8">SBU2</text>
<text x="47.9" y="68.3">VBUS</text>
<text x="59.9" y="68.3">SHELL</text>
<text x="71.4" y="66.5">3</text>
<text x="224" y="66.5">11</text>
<text x="224" y="70.1">12</text>
<text x="229.6" y="68.3">PA1</text>
<text x="229.6" y="71.8">PA2</text>
<text x="278.8" y="71.1">PA14</text>
<text x="278.8" y="67.6">PA15</text>
<text x="288.4" y="70.1">37</text>
<text x="288.4" y="66.5">38</text>
<text x="42.2" y="77.1">B7</text>
<text x="42.2" y="73.6">A5</text>
<text x="47.9" y="75.4">CC1</text>
<text x="224.4" y="73.6">13</text>
<text x="224.4" y="77.1">14</text>
<text x="229.3" y="75">PA3</text>
<text x="42.2" y="80.6">A6</text>
<text x="47.9" y="82.4">DP1</text>
<text x="47.9" y="78.9">DN2</text>
<text x="224.4" y="80.6">15</text>
<text x="229.3" y="78.5">PA4</text>
<text x="229.3" y="82.1">PA5</text>
<text x="278.8" y="82.4">PA13</text>
<text x="288.4" y="80.6">34</text>
<text x="42.2" y="87.7">B6</text>
<text x="42.2" y="84.2">A7</text>
<text x="47.9" y="89.5">DP2</text>
<text x="47.9" y="85.9">DN1</text>
<text x="224.4" y="84.2">16</text>
<text x="224.4" y="87.7">17</text>
<text x="229.3" y="85.6">PA6</text>
<text x="229.3" y="89.1">PA7</text>
<text x="278.8" y="89.5">PA11</text>
<text x="278.8" y="85.9">PA12</text>
<text x="288.4" y="87.7">32</text>
<text x="288.4" y="84.2">33</text>
<text x="42.2" y="94.8">B5</text>
<text x="42.2" y="91.2">A8</text>
<text x="47.9" y="93">SBU1</text>
<text x="224.4" y="91.2">18</text>
<text x="224.4" y="94.8">19</text>
<text x="229.3" y="92.6">PB0</text>
<text x="278.8" y="93">PA10</text>
<text x="288.4" y="94.8">30</text>
<text x="288.4" y="91.2">31</text>
<text x="38" y="98.3">B4A9</text>
<text x="47.9" y="100">VBUS</text>
<text x="47.9" y="96.5">CC2</text>
<text x="59.9" y="100">SHELL</text>
<text x="71.4" y="98.3">2</text>
<text x="71.4" y="101.8">1</text>
<text x="224.4" y="98.3">20</text>
<text x="224.4" y="101.8">21</text>
<text x="229.3" y="96.2">PB1</text>
<text x="229.3" y="99.7">PB2</text>
<text x="280.8" y="100">PA8</text>
<text x="280.8" y="96.5">PA9</text>
<text x="288.4" y="101.8">28</text>
<text x="288.4" y="98.3">29</text>
<text x="59.9" y="103.6">SHELL</text>
<text x="224.4" y="105.3">22</text>
<text x="229.3" y="103.2">PB10</text>
<text x="229.3" y="106.8">PB11</text>
<text x="278.8" y="107.1">PB14</text>
<text x="278.8" y="103.6">PB15</text>
<text x="288.4" y="105.3">27</text>
<text x="278.8" y="110.6">PB13</text>
<text x="288.4" y="112.4">25</text>
<text x="288.4" y="108.9">26</text>
<text x="278.8" y="114.2">PB12</text>
<text x="35.6" y="138.9">1</text>
<text x="35.6" y="142.4">2</text>
<text x="39.1" y="140.6">1</text>
<text x="86.7" y="138.9">1</text>
<text x="86.7" y="142.4">2</text>
<text x="90.2" y="140.6">1</text>
<text x="136.1" y="138.9">1</text>
<text x="136.1" y="142.4">2</text>
<text x="139.6" y="140.6">1</text>
<text x="39.1" y="144.1">2</text>
<text x="90.2" y="144.1">2</text>
<text x="139.6" y="144.1">2</text>
<text x="241.9" y="147.7">2</text>
<text x="245.4" y="149.4">DOUT GND</text>
<text x="257.8" y="145.9">DIN</text>
<text x="265.5" y="144.1">4</text>
<text x="291.3" y="147.7">2</text>
<text x="294.8" y="149.4">DOUT GND</text>
<text x="307.2" y="145.9">DIN</text>
<text x="314.9" y="144.1">4</text>
<text x="176.7" y="151.6" transform="rotate(-90 176.7 151.6)">3</text>
<text x="180.3" y="151.6" transform="rotate(-90 180.3 151.6)">1</text>
<text x="176.7" y="160.6" transform="rotate(-90 176.7 160.6)">4</text>
<text x="180.3" y="160.6" transform="rotate(-90 180.3 160.6)">2</text>
<text x="376" y="158.3">1</text>
<text x="376" y="161.8">2</text>
<text x="379.5" y="160">1</text>
<text x="241.9" y="167.1">2</text>
<text x="257.8" y="165.3">DIN</text>
<text x="265.5" y="163.5">4</text>
<text x="291.3" y="167.1">2</text>
<text x="307.2" y="165.3">DIN</text>
<text x="314.9" y="163.5">4</text>
<text x="376" y="165.3">3</text>
<text x="379.5" y="163.5">2</text>
<text x="379.5" y="167.1">3</text>
<text x="35.6" y="168.8">1</text>
<text x="35.6" y="172.4">2</text>
<text x="39.1" y="170.6">1</text>
<text x="86.7" y="168.8">1</text>
<text x="86.7" y="172.4">2</text>
<text x="90.2" y="170.6">1</text>
<text x="136.1" y="168.8">1</text>
<text x="136.1" y="172.4">2</text>
<text x="139.6" y="170.6">1</text>
<text x="245.4" y="168.8">DOUT GND</text>
<text x="294.8" y="168.8">DOUT GND</text>
<text x="376" y="168.8">4</text>
<text x="379.5" y="170.6">4</text>
<text x="39.1" y="174.1">2</text>
<text x="90.2" y="174.1">2</text>
<text x="139.6" y="174.1">2</text>
<text x="257.8" y="184.7">DIN</text>
<text x="265.5" y="183">4</text>
<text x="307.2" y="184.7">DIN</text>
<text x="314.9" y="183">4</text>
<text x="241.9" y="186.5">2</text>
<text x="245.4" y="188.2">DOUT GND</text>
<text x="291.3" y="186.5">2</text>
<text x="294.8" y="188.2">DOUT GND</text>
<text x="376" y="191.8">1</text>
<text x="376" y="195.3">2</text>
<text x="379.5" y="193.5">1</text>
<text x="379.5" y="197.1">2</text>
<text x="35.6" y="198.8">1</text>
<text x="35.6" y="202.4">2</text>
<text x="39.1" y="200.6">1</text>
<text x="86.7" y="198.8">1</text>
<text x="86.7" y="202.4">2</text>
<text x="90.2" y="200.6">1</text>
<text x="136.1" y="198.8">1</text>
<text x="136.1" y="202.4">2</text>
<text x="139.6" y="200.6">1</text>
<text x="265.5" y="202.4">4</text>
<text x="314.9" y="202.4">4</text>
<text x="376" y="198.8">3</text>
<text x="376" y="202.4">4</text>
<text x="379.5" y="200.6">3</text>
<text x="39.1" y="204.1">2</text>
<text x="90.2" y="204.1">2</text>
<text x="139.6" y="204.1">2</text>
<text x="241.9" y="205.9">2</text>
<text x="245.4" y="207.6">DOUT GND</text>
<text x="257.8" y="204.1">DIN</text>
<text x="291.3" y="205.9">2</text>
<text x="294.8" y="207.6">DOUT GND</text>
<text x="307.2" y="204.1">DIN</text>
<text x="379.5" y="204.1">4</text>
<text x="265.5" y="221.8">4</text>
<text x="314.9" y="221.8">4</text>
<text x="241.9" y="225.3">2</text>
<text x="245.4" y="227">DOUT GND</text>
<text x="257.8" y="223.5">DIN</text>
<text x="291.3" y="225.3">2</text>
<text x="294.8" y="227">DOUT GND</text>
<text x="307.2" y="223.5">DIN</text>
<text x="35.6" y="228.8">1</text>
<text x="35.6" y="232.3">2</text>
<text x="39.1" y="230.6">1</text>
<text x="86.7" y="228.8">1</text>
<text x="86.7" y="232.3">2</text>
<text x="90.2" y="230.6">1</text>
<text x="136.1" y="228.8">1</text>
<text x="136.1" y="232.3">2</text>
<text x="139.6" y="230.6">1</text>
<text x="39.1" y="234.1">2</text>
<text x="90.2" y="234.1">2</text>
<text x="139.6" y="234.1">2</text>
<text x="241.9" y="244.7">2</text>
<text x="257.8" y="242.9">DIN</text>
<text x="265.5" y="241.2">4</text>
<text x="291.3" y="244.7">2</text>
<text x="307.2" y="242.9">DIN</text>
<text x="314.9" y="241.2">4</text>
<text x="245.4" y="246.5">DOUT GND</text>
<text x="294.8" y="246.5">DOUT GND</text>
<text x="166.1" y="258.8">1</text>
<text x="169.6" y="260.6">IO1</text>
<text x="182.3" y="260.6">IO1</text>
<text x="189.6" y="262.3">5</text>
<text x="189.6" y="258.8">6</text>
<text x="166.1" y="265.9">3</text>
<text x="169.6" y="267.6">IO2</text>
<text x="179.3" y="264.1">VBUS</text>
<text x="182.3" y="267.6">IO2</text>
<text x="189.6" y="265.9">4</text>
</g>
<g font-size="3.2" fill="#f00">
<text x="226.1" y="31.3">1</text>
<text x="229.6" y="33">VBAT</text>
<text x="279.9" y="32.3">VDD</text>
<text x="288.4" y="31.3">48</text>
<text x="226.1" y="59.5">9</text>
<text x="229.6" y="61.2">VDDA</text>
<text x="279.9" y="75.4">VDD</text>
<text x="288.4" y="73.6">36</text>
<text x="224.4" y="112.4">24</text>
<text x="229.3" y="113.8">VDD</text>
<text x="241.9" y="144.1">1</text>
<text x="245.4" y="145.9">VDD</text>
<text x="291.3" y="144.1">1</text>
<text x="294.8" y="145.9">VDD</text>
<text x="241.9" y="163.5">1</text>
<text x="245.4" y="165.3">VDD</text>
<text x="291.3" y="163.5">1</text>
<text x="294.8" y="165.3">VDD</text>
<text x="241.9" y="183">1</text>
<text x="245.4" y="184.7">VDD</text>
<text x="291.3" y="183">1</text>
<text x="294.8" y="184.7">VDD</text>
<text x="241.9" y="202.4">1</text>
<text x="291.3" y="202.4">1</text>
<text x="245.4" y="204.1">VDD</text>
<text x="294.8" y="204.1">VDD</text>
<text x="241.9" y="221.8">1</text>
<text x="291.3" y="221.8">1</text>
<text x="245.4" y="223.5">VDD</text>
<text x="294.8" y="223.5">VDD</text>
<text x="241.9" y="241.2">1</text>
<text x="245.4" y="242.9">VDD</text>
<text x="291.3" y="241.2">1</text>
<text x="294.8" y="242.9">VDD</text>
</g>
</svg>
